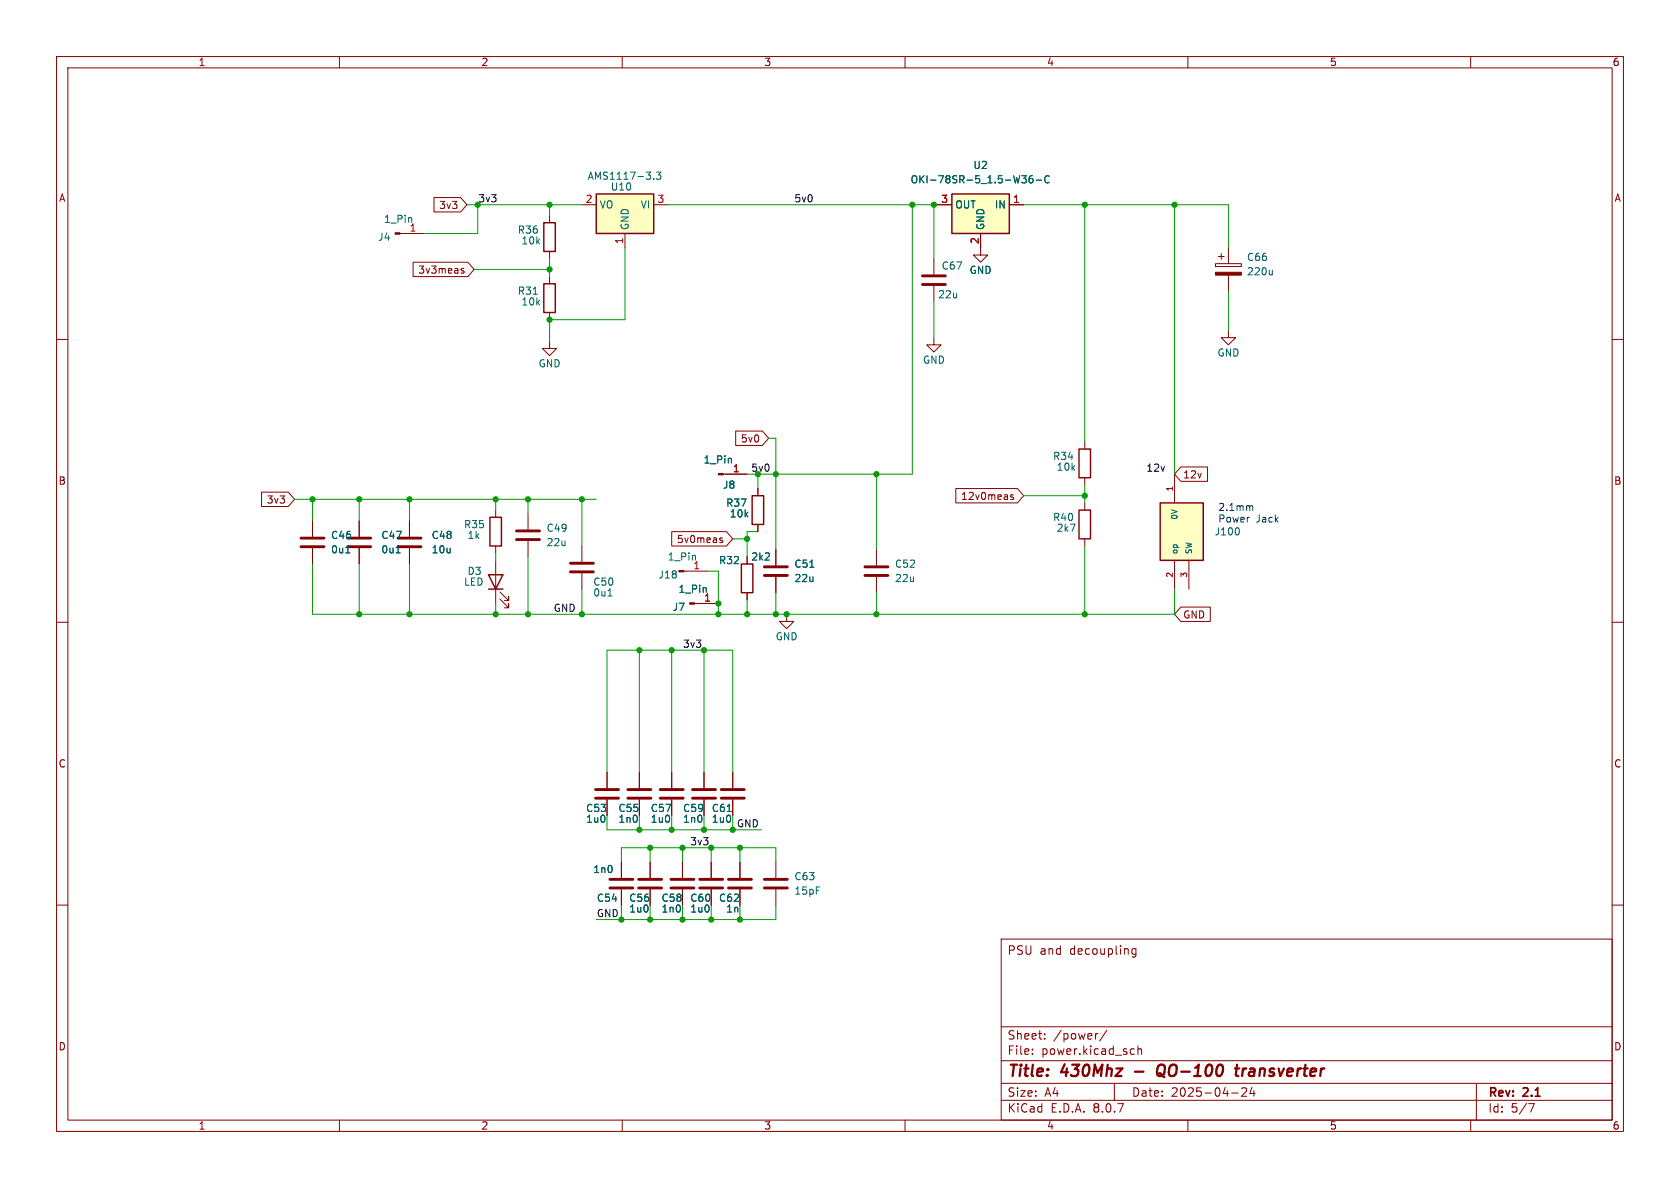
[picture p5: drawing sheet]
<svg xmlns="http://www.w3.org/2000/svg" width="297mm" height="210mm" viewBox="0 0 297 210" stroke-linecap="round" stroke-linejoin="round" font-family="sans-serif">
<g fill="none" stroke="#840000" stroke-width=".18">
<path d="M10 10h277v190h-277zM12 12h273v186h-273zM60 10v2M110 10v2M160 10v2M210 10v2M260 10v2M10 60h2M285 60h2M10 110h2M285 110h2M10 160h2"/>
<path d="M177 166h108v32h-108zM200.8 167.8l-.4-.1-.3 .3v.4l.1 .2h.6M200.8 167.7v1.2l-.3 .3-.3-.1M285 160h2M60 198v2M110 198v2M160 198v2M177 194.5h108M177 191.5h108M177 187.5h108M177 181.5h108M182.5 186.3v.1"/>
<path d="M182.5 185.5v.1M184.7 183.6v.1M184.7 182.8v.1M194.1 182.7l-.3 .1M195.7 182.1l-1.3 2M197 191.5v3M200.1 185.4l.4 .1M200.5 186.3l-.4 .1M201.2 185.5l.2-.1 .3 .1 .1 .9M201.2 184.9v1.5M210 198v2M217.7 193.2h1.2"/>
<path d="M219.5 192.4l.6-.1 .2 .1 .1 .3-.9 1.1h.9M221.3 192.2l-.3 1.1h.9M221.7 192.8v1M260 198v2M261 191.5v6.5M270.2 195.1h1l-.6 1.5"/>
</g>
<path d="M200.6 189.4h1.6M204.9 189.7l.4 .1 .4 .5M205.6 188.2a.77 .77 0 0 0-1 .7l-.1 .6 .1 .4 .1 .2a.71 .71 0 0 0 1-.2M218.3 188.9h.8M218.7 188.2l-.2 1.7 .1 .2 .3 .1M219.8 188.9l-.2 1.3M220.3 188.9l-.4 .1-.2 .3" fill="none" stroke="#840000" stroke-width=".4"/>
<path d="M168.3 34.3h10.1v7h-10.1z" fill="#ffffc2"/>
<path d="M168.3 34.3h10.1v7h-10.1zM190.8 79.4h2v5.1h-2z" fill="none" stroke="#840000" stroke-width=".25"/>
<g fill="none" stroke="#840000" stroke-width=".18">
<path d="M165.7 36.2h2.6M178.4 36.2h2.6M165.1 59.7v1.3h1.3l-1.3 1.2-1.3-1.2h1.3M165.1 45.7v2.8M165.1 50.5v2.8M173.4 41.3v3.8h1.2l-1.2 1.3-1.3-1.3h1.3M214.9 46.6h4.6v.5h-4.6zM215.4 45.3h1M215.9 44.8v1M217.2 58.4v1.3h1.2l-1.2 1.3-1.3-1.3h1.3M217.2 43.8v2.8M217.2 48.6v2.8"/>
<path d="M191.8 78.1v1.3M102.9 96.5v2.8M191.8 84.5v1.2M102.9 101.3v2.8M120.9 101h4.2M122.8 106.7h4.2M107.3 136.5v2.8M113 136.5v2.8M129.5 136.5v2.8M107.3 141.4v2.7M109.9 152.4v2.8M109.9 157.2v2.8"/>
<path d="M113 141.4v2.7M129.5 141.4v2.7"/>
</g>
<path d="M180.6 31.1h.8l-.4 .4 .4 .2v.5l-.2 .1-.6-.1M182.5 31.1h-.3a.86 .86 0 0 0 0 1.2l.4-.1v-.4l-.2-.3-.4 .1-.1 .2M183.2 31.8h.9M185.5 31.2a.6 .6 0 0 0-.9 .4 .6 .6 0 0 0 .6 .7l.3-.1M224.9 47.7v.9M224.9 48.5l-.2 .1M107.5 105.4h.7M128.6 143.5h.7" fill="none" stroke="#006464" stroke-width=".18"/>
<path d="M163.1 50.3h4M163.1 48.8h4M100.8 99.6h4.1M100.8 101.1h4.1M105.3 139.6h4M111 139.6h4.1M127.5 139.6h4.1M105.3 141.1h4M107.8 157h4.1M107.8 155.4h4.1M111 141.1h4.1M127.5 141.1h4.1" fill="none" stroke="#840000" stroke-width=".51"/>
<g fill="#840000" stroke="#840000" stroke-width=".18">
<path d="M121.9 106.6h.9v.2h-.9z"/>
<path d="M120 100.8h.9v.3h-.9z"/>
<path d="M214.9 48.1h4.6v.5h-4.6z"/>
</g>
<path d="M105.4 34.3h10.2v7h-10.2z" fill="#ffffc2"/>
<path d="M96.1 39.4h2.1v5.1h-2.1zM105.4 34.3h10.2v7h-10.2zM96.1 50.2h2.1v5h-2.1zM86.6 91.4h2v5.1h-2zM131.1 99.7h2v5.1h-2zM86.4 101.6h2.5l-1.3 2.5zM86.4 104.1h2.5" fill="none" stroke="#840000" stroke-width=".25"/>
<g fill="none" stroke="#840000" stroke-width=".18">
<path d="M97.2 38.1v1.3M102.9 36.2h2.5M115.6 36.2h2.5M70.7 41.3h4.2M97.2 44.5v1.2M97.2 48.9v1.3M97.2 55.2v1.3M110.5 41.3v2.5M97.2 60.3v1.3h1.2l-1.2 1.3-1.3-1.3h1.3M55.2 92.1v2.8M55.2 96.9v2.8M63.5 92.1v2.8"/>
<path d="M63.5 96.9v2.8M72.4 92.1v2.8M72.4 96.9v2.8M87.6 90.2v1.2M87.6 96.5v1.3M87.6 99.1v7.6M93.3 90.8v2.8M93.3 95.6v2.8M132.1 98.4v1.3M137.2 97.2v2.7M154.9 97.2v2.7M88.4 105.9l1.5 1.5v-.7v.7h-.7"/>
<path d="M88.4 104.6l1.5 1.6v-.8v.8h-.7M132.1 104.8v1.2M137.2 102v2.8M139.1 108.6v1.3h1.2l-1.2 1.2-1.3-1.2h1.3M154.9 102v2.8M118.7 136.5v2.8M124.5 136.5v2.8M114.9 152.4v2.8M114.9 157.2v2.8M118.7 141.4v2.7M120.6 152.4v2.8M120.6 157.2v2.8"/>
<path d="M124.5 141.4v2.7M125.7 152.4v2.8M125.7 157.2v2.8M130.8 152.4v2.8M130.8 157.2v2.8M137.2 152.4v2.8M137.2 157.2v2.8"/>
</g>
<path d="M115.6 31.6v.1M116.1 30.4h.7l-.4 .5 .4 .1v.6l-.2 .1-.5-.1M94.3 52h.7M61.1 97.7h.8M70 97.7h.7M143.2 100.3h.7" fill="none" stroke="#006464" stroke-width=".18"/>
<g fill="none" stroke="#840000" stroke-width=".51">
<path d="M53.2 96.6h4.1M53.2 95.1h4.1M61.5 96.6h4M61.5 95.1h4M70.4 96.6h4M70.4 95.1h4M91.3 95.4h4.1M91.3 93.9h4.1M135.1 101.7h4.1M135.1 100.2h4.1M152.9 101.7h4.1M152.9 100.2h4.1"/>
<path d="M116.7 139.6h4.1M122.4 139.6h4.1M112.9 157h4.1M112.9 155.4h4.1M116.7 141.1h4.1M118.6 157h4.1M118.6 155.4h4.1M122.4 141.1h4.1M123.7 157h4.1M123.7 155.4h4.1M128.8 157h4M128.8 155.4h4"/>
<path d="M135.1 157h4.1M135.1 155.4h4.1"/>
</g>
<path d="M69.8 41.1h.9v.3h-.9z" fill="#840000" stroke="#840000" stroke-width=".18"/>
<path d="M205.1 88.9h7.6v10.2h-7.6z" fill="#ffffc2"/>
<path d="M133 87.6h2v5.1h-2zM190.8 90.2h2v5.1h-2zM205.1 88.9h7.6v10.2h-7.6z" fill="none" stroke="#840000" stroke-width=".25"/>
<g fill="none" stroke="#840000" stroke-width=".18">
<path d="M76.7 34.9h4.7l1.1 1.3-1.1 1.3h-4.7zM165.7 36.2h2.6M178.4 36.2h2.6M73 46.4h9.7l1.1 1.2-1.1 1.3h-9.7zM81.6 47.8l.4 .1v.2l-.1 .2-.4-.1M81.6 47.5h.4M173.4 41.3v2.5M130.1 76.2h4.7l1.1 1.3-1.1 1.2h-4.7zM46.2 87h4.8l1.1 1.3-1.1 1.2h-4.8zM55.2 92.1v2.8M55.2 96.9v2.8M63.5 92.1v2.8"/>
<path d="M63.5 96.9v2.8M72.4 92.1v2.8M72.4 96.9v2.8M118.7 94h9.7l1.1 1.3-1.1 1.2h-9.7zM127.3 95.4l.4 .2 .1 .1-.2 .2h-.4M127.3 95.1h.4M127.9 83.8h4.2M132.1 98.4v1.3M134 86.4v1.2M134 92.7v1.3M137.2 97.2v2.7M169 86.4h10.9l1.1 1.2-1.1 1.3h-10.9z"/>
<path d="M179.1 87.5h-.3l-.1 .1v.2l.4 .1v.3h-.4M191.8 88.9v1.3M191.8 95.3v1.2M207.6 83.8v5.1M207.6 99.1v5M208.8 82.5h4.7v2.6h-4.7l-1.2-1.3zM210.2 99.1v5M123.2 106.7h3.8M132.1 104.8v1.2M137.2 102v2.8M208.8 107.3h5.2v2.6h-5.2l-1.2-1.3zM107.3 136.5v2.8"/>
<path d="M113 136.5v2.8M118.7 136.5v2.8M124.5 136.5v2.8M129.5 136.5v2.8M107.3 141.4v2.7M109.9 152.4v2.8M109.9 157.2v2.8M113 141.4v2.7M114.9 152.4v2.8M114.9 157.2v2.8M118.7 141.4v2.7M120.6 152.4v2.8"/>
<path d="M120.6 157.2v2.8M124.5 141.4v2.7M125.7 152.4v2.8M125.7 157.2v2.8M129.5 141.4v2.7M130.8 152.4v2.8M130.8 157.2v2.8"/>
</g>
<path d="M180.6 31.1h.8l-.4 .4 .4 .2v.5l-.2 .1-.6-.1M182.5 31.1h-.3a.86 .86 0 0 0 0 1.2l.4-.1v-.4l-.2-.3-.4 .1-.1 .2M183.2 31.8h.9M185.5 31.2a.6 .6 0 0 0-.9 .4 .6 .6 0 0 0 .6 .7l.3-.1M61.1 97.7h.8M70 97.7h.7M219 93.4l.1 .4-.1 .6M143.2 100.3h.7M128.6 143.5h.7" fill="none" stroke="#006464" stroke-width=".18"/>
<path d="M127 83.7h.9v.2h-.9z" fill="#840000" stroke="#840000" stroke-width=".18"/>
<path d="M221.1 89.4l.4 .2v.7" fill="none" stroke="#0000c2" stroke-width=".18"/>
<g fill="none" stroke="#009600" stroke-width=".18">
<path d="M82.5 36.2h20.4M84.5 36.2v5.1h-9.6M97.2 36.2v1.9M118.1 36.2h47.6M161.3 36.2v47.6h-29.2M165.1 36.2v9.5M181 36.2h36.2v7.6M191.8 36.2v41.9M207.6 36.2v47.6M83.8 47.6h13.4M97.2 45.7v3.2M110.5 43.8v12.7h-13.3v3.8"/>
<path d="M165.1 53.3v6.4M217.2 51.4v7M135.9 77.5h1.3v19.7M52.1 88.3h53.3M55.2 99.7v8.9h152.4v-4.5M55.2 88.3v3.8M63.5 88.3v3.8M63.5 99.7v8.9M72.4 88.3v3.8M72.4 99.7v8.9M87.6 88.3v1.9M87.6 97.8v1.3"/>
<path d="M93.3 88.3v2.5M93.3 98.4v10.2M102.9 88.3v8.2M129.5 95.3h2.6M134 94h-1.9v4.4M134 83.8v2.6M154.9 83.8v13.4M181 87.6h10.8M191.8 85.7v3.2M191.8 96.5v12.1M87.6 106.7v1.9M102.9 104.1v4.5"/>
<path d="M113 114.9v21.6M118.7 114.9v21.6M124.5 114.9v21.6M125.1 101h1.9v7.6M132.1 106v2.6M137.2 104.8v3.8M154.9 104.8v3.8M107.3 136.5v-21.6h22.2v21.6M107.3 144.1v2.6h27.3M109.9 152.4v-2.5h27.3v2.5M113 144.1v2.6M114.9 149.9v2.5"/>
<path d="M118.7 144.1v2.6M120.6 149.9v2.5M124.5 144.1v2.6M125.7 149.9v2.5M129.5 144.1v2.6M130.8 149.9v2.5M109.9 160v2.6M114.9 160v2.6M120.6 160v2.6M125.7 160v2.6M130.8 160v2.6M137.2 160v2.6h-31.8"/>
</g>
<g fill="#009600" stroke="#009600" stroke-width=".18">
<circle cx="127" cy="106.7" r=".46"/>
<circle cx="127" cy="108.6" r=".46"/>
<circle cx="102.9" cy="108.6" r=".46"/>
<circle cx="93.3" cy="108.6" r=".46"/>
<circle cx="102.9" cy="88.3" r=".46"/>
<circle cx="137.2" cy="108.6" r=".46"/>
<circle cx="132.1" cy="108.6" r=".46"/>
<circle cx="154.9" cy="83.8" r=".46"/>
<circle cx="137.2" cy="83.8" r=".46"/>
<circle cx="191.8" cy="108.6" r=".46"/>
<circle cx="154.9" cy="108.6" r=".46"/>
<circle cx="191.8" cy="87.6" r=".46"/>
<circle cx="120.6" cy="149.9" r=".46"/>
<circle cx="118.7" cy="114.9" r=".46"/>
<circle cx="113" cy="114.9" r=".46"/>
<circle cx="124.5" cy="146.7" r=".46"/>
<circle cx="124.5" cy="114.9" r=".46"/>
<circle cx="113" cy="146.7" r=".46"/>
<circle cx="114.9" cy="149.9" r=".46"/>
<circle cx="97.2" cy="47.6" r=".46"/>
<circle cx="139.1" cy="108.6" r=".46"/>
<circle cx="132.1" cy="95.3" r=".46"/>
<circle cx="84.5" cy="36.2" r=".46"/>
<circle cx="134" cy="83.8" r=".46"/>
<circle cx="97.2" cy="36.2" r=".46"/>
<circle cx="97.2" cy="56.5" r=".46"/>
<circle cx="93.3" cy="88.3" r=".46"/>
<circle cx="63.5" cy="108.6" r=".46"/>
<circle cx="72.4" cy="108.6" r=".46"/>
<circle cx="87.6" cy="88.3" r=".46"/>
<circle cx="55.2" cy="88.3" r=".46"/>
<circle cx="87.6" cy="108.6" r=".46"/>
<circle cx="63.5" cy="88.3" r=".46"/>
<circle cx="72.4" cy="88.3" r=".46"/>
<circle cx="130.8" cy="162.6" r=".46"/>
<circle cx="120.6" cy="162.6" r=".46"/>
<circle cx="125.7" cy="162.6" r=".46"/>
<circle cx="125.7" cy="149.9" r=".46"/>
<circle cx="118.7" cy="146.7" r=".46"/>
<circle cx="114.9" cy="162.6" r=".46"/>
<circle cx="129.5" cy="146.7" r=".46"/>
<circle cx="130.8" cy="149.9" r=".46"/>
<circle cx="109.9" cy="162.6" r=".46"/>
<circle cx="161.3" cy="36.2" r=".46"/>
<circle cx="191.8" cy="36.2" r=".46"/>
<circle cx="207.6" cy="36.2" r=".46"/>
<circle cx="165.1" cy="36.2" r=".46"/>
</g>
<g font-size="2.8" fill="#840000">
<text x="178" y="190.9">Title:</text>
<text x="187.7" y="190.9">430Mhz</text>
<text x="206.2" y="190.9">QO-100</text>
<text x="220.9" y="190.9">transverter</text>
</g>
<g font-size="2.1" fill="#840000">
<text x="178" y="169">PSU</text>
<text x="183.8" y="169">and</text>
<text x="189.2" y="169">decoupling</text>
<text x="178" y="184">Sheet:</text>
<text x="186.2" y="184">/power/</text>
<text x="178" y="186.7">File:</text>
<text x="184.1" y="186.7">power.kicad_sch</text>
<text x="178" y="196.9">KiCad</text>
<text x="178" y="194.1">Size:</text>
<text x="184.7" y="194.1">A4</text>
<text x="185.7" y="196.9">E.D.A.</text>
<text x="193.3" y="196.9">8.0.7</text>
<text x="200" y="194.1">Date:</text>
<text x="207" y="194.1">2025-04-24</text>
<text x="263" y="194.3">Rev:</text>
<text x="263" y="196.9">Id:</text>
<text x="267.1" y="196.9">5/7</text>
<text x="269.4" y="194.3">2.1</text>
</g>
<g font-size="1.8" fill="#840000">
<text x="35" y="11.9">1</text>
<text x="85" y="11.9">2</text>
<text x="135" y="11.9">3</text>
<text x="185" y="11.9">4</text>
<text x="235" y="11.9">5</text>
<text x="285" y="11.9">6</text>
<text x="10.3" y="35.9">A</text>
<text x="285.3" y="35.9">A</text>
<text x="77.5" y="37.1">3v3</text>
<text x="73.8" y="48.6">3v3meas</text>
<text x="130.9" y="78.4">5v0</text>
<text x="10.3" y="85.9">B</text>
<text x="47.1" y="89.2">3v3</text>
<text x="169.8" y="88.6">12v0meas</text>
<text x="209.1" y="84.8">12v</text>
<text x="285.3" y="85.9">B</text>
<text x="119.6" y="96.2">5v0meas</text>
<text x="209.1" y="109.5">GND</text>
<text x="10.3" y="135.9">C</text>
<text x="285.3" y="135.9">C</text>
<text x="10.3" y="185.9">D</text>
<text x="285.3" y="185.9">D</text>
<text x="35" y="199.9">1</text>
<text x="85" y="199.9">2</text>
<text x="135" y="199.9">3</text>
<text x="185" y="199.9">4</text>
<text x="235" y="199.9">5</text>
<text x="285" y="199.9">6</text>
</g>
<g font-size="1.8" fill="#0f0f0f">
<text x="84.5" y="35.8">3v3</text>
<text x="140.3" y="35.8">5v0</text>
<text x="132.7" y="83.5">5v0</text>
<text x="202.6" y="83.5">12v</text>
<text x="97.8" y="108.2">GND</text>
<text x="120.6" y="114.6">3v3</text>
<text x="121.9" y="149.5">3v3</text>
<text x="130.2" y="146.3">GND</text>
<text x="105.4" y="162.2">GND</text>
</g>
<g font-size="1.8" fill="#a90000">
<text x="103.4" y="35.9">2</text>
<text x="116.1" y="35.9">3</text>
<text x="166.3" y="35.9">3</text>
<text x="179" y="35.9">1</text>
<text x="72.3" y="41">1</text>
<text x="110.2" y="43.3" transform="rotate(-90 110.2 43.3)">1</text>
<text x="173.1" y="43.3" transform="rotate(-90 173.1 43.3)">2</text>
<text x="129.5" y="83.6">1</text>
<text x="122.5" y="100.7">1</text>
<text x="124.4" y="106.4">1</text>
</g>
<g font-size="1.8" fill="#006464">
<text x="103.8" y="32">AMS1117-3.3</text>
<text x="107.9" y="33.9">U10</text>
<text x="160.9" y="32.6">OKI-78SR-5_1.5-W36-C</text>
<text x="172" y="30.1">U2</text>
<text x="67.8" y="39.6">1_Pin</text>
<text x="91.4" y="41.5">R36</text>
<text x="105.9" y="37.1">VO</text>
<text x="111.4" y="40.8" transform="rotate(-90 111.4 40.8)">GND</text>
<text x="113.2" y="37.1">VI</text>
<text x="168.8" y="37.1">OUT</text>
<text x="174.2" y="40.8" transform="rotate(-90 174.2 40.8)">GND</text>
<text x="175.8" y="37.1">IN</text>
<text x="66.8" y="42.8">J4</text>
<text x="92.1" y="43.4">10k</text>
<text x="166.4" y="47.9">C67</text>
<text x="220.4" y="46.3">C66</text>
<text x="91.4" y="52.3">R31</text>
<text x="165.7" y="52.9">22u</text>
<text x="171.3" y="48.6">GND</text>
<text x="220.4" y="48.9">220u</text>
<text x="92.1" y="54.2">10k</text>
<text x="95.1" y="65.1">GND</text>
<text x="163.1" y="64.5">GND</text>
<text x="215.1" y="63.2">GND</text>
<text x="124.3" y="82.1">1_Pin</text>
<text x="186.1" y="81.5">R34</text>
<text x="186.7" y="83.4">10k</text>
<text x="127.7" y="86.6">J8</text>
<text x="128.3" y="89.8">R37</text>
<text x="58.4" y="95.5">C46</text>
<text x="67.3" y="95.5">C47</text>
<text x="76.2" y="95.5">C48</text>
<text x="81.9" y="93.6">R35</text>
<text x="82.6" y="95.5">1k</text>
<text x="96.5" y="94.2">C49</text>
<text x="128.9" y="91.7">10k</text>
<text x="186.1" y="92.3">R40</text>
<text x="186.7" y="94.2">2k7</text>
<text x="214.6" y="94.8">J100</text>
<text x="58.4" y="98">0u1</text>
<text x="67.3" y="98">0u1</text>
<text x="76.2" y="98">10u</text>
<text x="82.6" y="101.8">D3</text>
<text x="96.5" y="96.7">22u</text>
<text x="117.9" y="99.3">1_Pin</text>
<text x="127" y="99.9">R32</text>
<text x="132.7" y="99.3">2k2</text>
<text x="140.3" y="100.6">C51</text>
<text x="158.1" y="100.6">C52</text>
<text x="81.9" y="103.7">LED</text>
<text x="104.8" y="103.7">C50</text>
<text x="104.8" y="105.6">0u1</text>
<text x="116.3" y="102.5">J18</text>
<text x="119.9" y="105">1_Pin</text>
<text x="140.3" y="103.1">22u</text>
<text x="158.1" y="103.1">22u</text>
<text x="118.8" y="108.2">J7</text>
<text x="137" y="113.4">GND</text>
<text x="103.5" y="143.7">C53</text>
<text x="109.2" y="143.7">C55</text>
<text x="114.9" y="143.7">C57</text>
<text x="120.7" y="143.7">C59</text>
<text x="125.7" y="143.7">C61</text>
<text x="103.5" y="145.6">1u0</text>
<text x="109.2" y="145.6">1n0</text>
<text x="114.9" y="145.6">1u0</text>
<text x="120.7" y="145.6">1n0</text>
<text x="125.7" y="145.6">1u0</text>
<text x="104.8" y="154.5">1n0</text>
<text x="140.3" y="155.8">C63</text>
<text x="105.4" y="159.6">C54</text>
<text x="111.1" y="159.6">C56</text>
<text x="111.1" y="161.5">1u0</text>
<text x="116.8" y="159.6">C58</text>
<text x="116.8" y="161.5">1n0</text>
<text x="121.9" y="159.6">C60</text>
<text x="121.9" y="161.5">1u0</text>
<text x="127" y="159.6">C62</text>
<text x="128.3" y="161.5">1n</text>
<text x="140.3" y="158.3">15pF</text>
</g>
<g font-size="1.8" fill="#0000c2">
<text x="215.3" y="90.4">2.1mm</text>
<text x="215.3" y="92.5">Power</text>
<text x="222.1" y="92.5">Jack</text>
</g>
<g font-size="1.4" fill="#a90000">
<text x="207.4" y="87" transform="rotate(-90 207.4 87)">1</text>
<text x="207.4" y="102.2" transform="rotate(-90 207.4 102.2)">2</text>
<text x="209.9" y="102.2" transform="rotate(-90 209.9 102.2)">3</text>
</g>
<g font-size="1.4" fill="#006464">
<text x="208.4" y="92" transform="rotate(-90 208.4 92)">0V</text>
<text x="208.4" y="98" transform="rotate(-90 208.4 98)">op</text>
<text x="210.9" y="98" transform="rotate(-90 210.9 98)">SW</text>
</g>
</svg>
